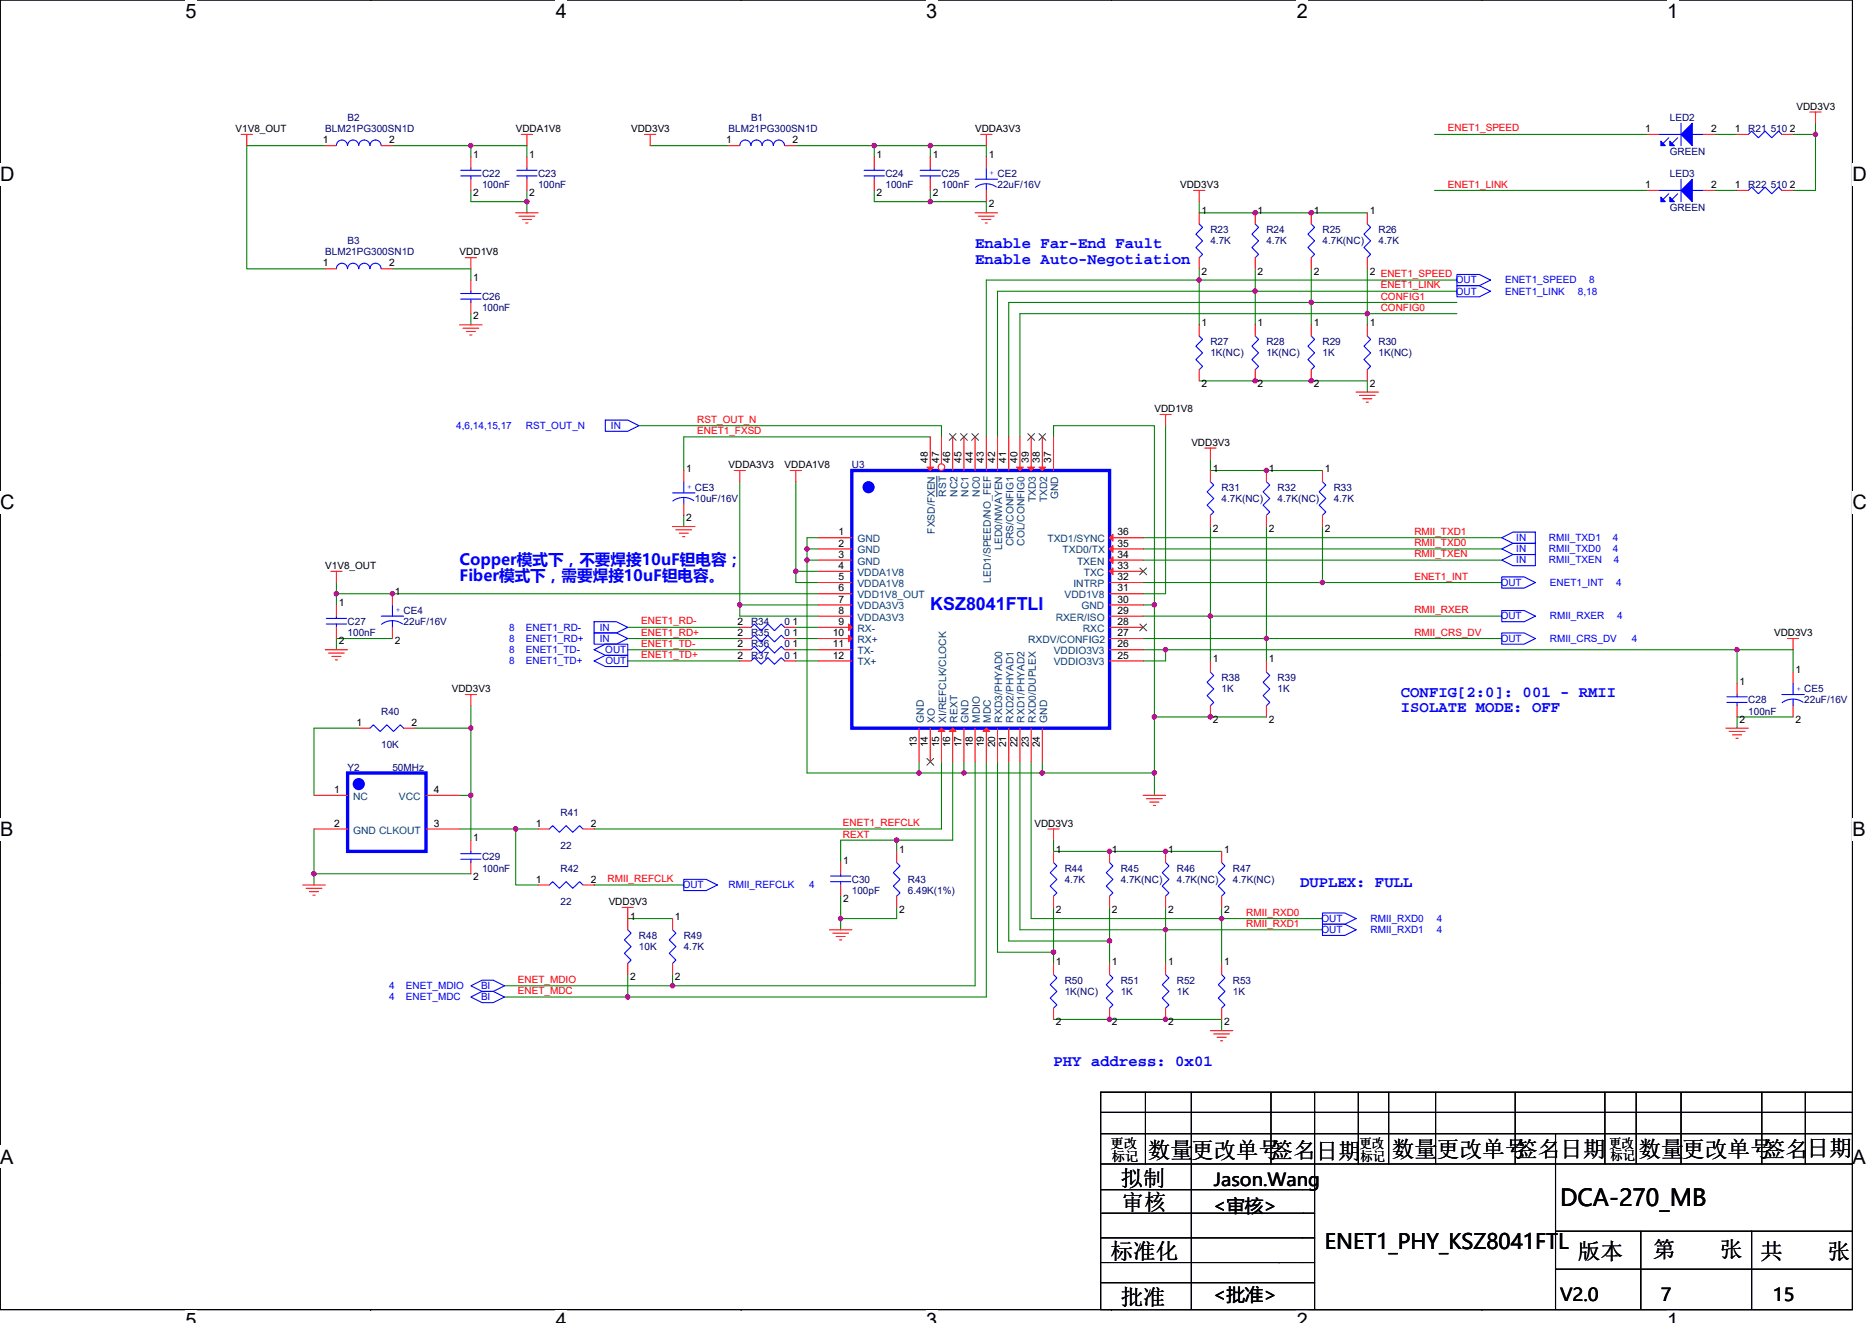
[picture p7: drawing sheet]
<svg xmlns="http://www.w3.org/2000/svg" width="297mm" height="210mm" viewBox="0 0 297 210" stroke-linecap="round" stroke-linejoin="round" font-family="sans-serif">
<path d="M0 0h293.9v207.9h-293.9z" fill="none" stroke="#000" stroke-width=".17"/>
<g fill="#fff">
<path d="M29.4 0h1.8v3.5h-1.8z"/>
<path d="M29.4 207.9h1.8v2h-1.8z"/>
</g>
<path d="M58.8 0h.1M58.8 207.9h.1" fill="none" stroke="#000" stroke-width=".17"/>
<g fill="#fff">
<path d="M88.2 0h1.8v3.5h-1.8z"/>
<path d="M88.2 207.9h1.8v2h-1.8z"/>
</g>
<path d="M117.6 0h.1M117.6 207.9h.1" fill="none" stroke="#000" stroke-width=".17"/>
<g fill="#fff">
<path d="M147 0h1.7v3.5h-1.7z"/>
<path d="M147 207.9h1.7v2h-1.7z"/>
</g>
<path d="M176.4 0h.1M176.4 207.9h.1" fill="none" stroke="#000" stroke-width=".17"/>
<g fill="#fff">
<path d="M205.8 0h1.7v3.5h-1.7z"/>
<path d="M205.8 207.9h1.7v2h-1.7z"/>
</g>
<path d="M235.2 0h.1M235.2 207.9h.1" fill="none" stroke="#000" stroke-width=".17"/>
<g fill="#fff">
<path d="M264.5 0h1.8v3.5h-1.8z"/>
<path d="M264.5 207.9h1.8v2h-1.8z"/>
<path d="M0 26h2.3v3.5h-2.3z"/>
<path d="M293.9 26h2.3v3.5h-2.3z"/>
<path d="M0 77.9h2.3v3.5h-2.3z"/>
<path d="M293.9 77.9h2.3v3.5h-2.3z"/>
</g>
<path d="M0 52h.1M293.9 52h.1" fill="none" stroke="#000" stroke-width=".17"/>
<g fill="#fff">
<path d="M0 129.9h2.1v3.5h-2.1z"/>
<path d="M293.9 129.9h2.1v3.5h-2.1z"/>
</g>
<path d="M0 103.9h.1M293.9 103.9h.1" fill="none" stroke="#000" stroke-width=".17"/>
<g fill="#fff">
<path d="M0 181.9h2.2v3.5h-2.2z"/>
<path d="M293.9 181.9h2.2v3.5h-2.2z"/>
</g>
<g fill="none" stroke="#000" stroke-width=".17">
<path d="M0 155.9h.1M293.9 155.9h.1M174.6 176.6h119.3M174.6 179.9h119.3M174.6 173.4h119.3v34.5h-119.3zM181.8 173.4v11.3M189 173.4v34.5M201.7 173.4v11.3M208.6 173.4v34.5M215.5 173.4v11.3M220.3 173.4v11.3M227.8 173.4v11.3"/>
<path d="M240.4 173.4v11.3M246.8 179.9v28M254.7 173.4v11.3M259.6 173.4v11.3M266.7 173.4v11.3M279.5 173.4v11.3M286.5 173.4v11.3M174.6 184.7h119.3M208.6 192.6h-33.8M208.6 188.8h-34M208.6 196.5h-34M246.8 195.4h47.1"/>
<path d="M260.3 195.4v12.5M277.9 195.4v12.5M174.6 200.4h28.5M208.6 203.6h-34M208.6 200.4h-5.7M246.8 201.4h47.1"/>
</g>
<g fill="none" stroke="#008000" stroke-width=".17">
<path d="M288.1 19.6v1.7M51.6 23.1h-12.4v19.6h12.4M62.3 23.1h12.4M74.7 23.1h8.9v1.8M74.7 23.1v1.8M74.7 30.2v1.8h8.9M83.6 30.2v1.8M83.6 32v1.8M103.2 23.1h12.4M126.3 23.1h12.4M138.7 23.1v1.8M138.7 23.1h8.9"/>
<path d="M138.7 30.2v1.8h8.9M147.6 30.2v1.8M147.6 23.1v1.8M147.6 32h8.9v1.8M147.6 23.1h8.9v1.8M190.3 32v1.8h26.7M227.6 30.2h33.8M227.6 21.3h33.8M272.1 21.3h3.5M272.1 30.2h3.5M284.5 21.3h3.6M288.1 21.3v8.9h-3.6"/>
<path d="M62.3 42.7h12.4v1.7M74.7 49.8v1.8M190.3 44.4h40.9M190.3 44.4h-33.8v24.9M190.3 44.5v7.1M190.3 42.7v1.7M199.2 46.2h-40.9v23.1M199.2 46.2v5.4M199.2 42.7v3.5M199.2 46.2h32M208.1 48h-48v21.3M208.1 48v3.6"/>
<path d="M208.1 42.7v5.3M208.1 48h23.1M217 42.7v7.1M217 49.8h-55.2v19.5M217 49.8v1.8M217 49.8h14.2M101.4 67.6h48v1.7M117.4 76.5v19.5M126.3 76.5v14.2M147.6 69.3h-39.1v5.4M167.2 69.3v-1.7h16v28.4M185 67.6v26.6h-3.6"/>
<path d="M190.3 60.5h26.7v1.7M192.1 72.9v1.8h17.7M53.4 94.2h76.4M53.4 92.5v1.7M53.4 94.2v1.8M99.6 99.6h17.8M108.5 81.8v1.8M117.4 96v1.8h12.4M117.4 96h12.4M126.3 99.6h3.5M126.3 90.7h3.5M126.3 90.7v1.8h3.5"/>
<path d="M128.1 88.9v33.8h17.7M128.1 87.1h1.7M128.1 87.1v1.8h1.7M129.8 85.3h-1.7v1.8M181.4 96h1.8M181.4 97.8h10.7M181.4 92.5h28.4M181.4 85.3h56.9M181.4 87.1h56.9M181.4 88.9h56.9M183.2 96v17.8M192.1 97.8v7.1"/>
<path d="M192.1 97.8h46.2M192.1 83.6v14.2M201 83.6v17.7M209.8 83.6v8.9M209.8 92.5h28.5M56.9 115.6h-7.1v10.6M62.3 101.3h-8.9v1.8M65.8 115.6h8.9M74.7 115.6v10.6M74.7 112v3.6M99.6 101.3h17.8M99.6 103.1h17.8"/>
<path d="M99.6 104.9h17.8M126.3 101.3h3.5M126.3 103.1h3.5M126.3 104.9h3.5M181.4 103.1h3.6M181.4 101.3h19.6M183.2 113.8v8.9M183.2 113.8h17.8M185 103.1h90.6M185 103.1v1.8h-3.6M201 101.3v3.6M201 101.3h37.3"/>
<path d="M275.6 103.1h8.9v3.6M275.6 103.1v5.4M284.5 113.8h-8.9v1.8M49.8 138.7v1.8M49.8 131.6v7.1M49.8 138.7h24.9M72.9 126.2h1.8v7.1M72.9 131.6h8.9M81.8 131.6h3.6M81.8 131.6v8.9h3.6M142.3 133.3h-8.9v3.6M142.3 133.4v1.7"/>
<path d="M145.8 120.9v1.8M145.8 122.7h7.1M149.4 120.9v10.7h-55.1M151.2 120.9v12.4h-8.9M152.9 120.9v1.8M152.9 122.7h12.5M154.7 120.9v35.6h-48M156.5 120.9v37.3h-56.9M158.3 120.9v30.2h8.9M160.1 120.9v28.5h16M161.8 120.9v26.7h23.2M163.6 120.9v24.9h30.2"/>
<path d="M165.4 122.7h17.8M165.4 120.9v1.8M167.2 133.4v1.7h26.6M183.2 122.7v3.5M80 156.5h26.7M80 158.2h19.6M94.3 140.5h14.2M99.6 145.8h7.1M99.6 154.7v3.5M106.7 154.7v1.8M133.4 142.2v3.6M133.4 145.8v1.8"/>
<path d="M142.3 144v1.8h-8.9M167.2 144v7.1M167.2 151.1v1.8M176.1 144v5.4M176.1 149.4v3.5M185 147.6h24.8M185 147.6v5.3M185 144v3.6M193.8 145.8h16M193.8 144v1.8M193.8 145.8v7.1M167.2 161.8h26.6v1.8"/>
</g>
<g fill="#f0f" stroke="#f0f" stroke-width=".17">
<circle cx="193.8" cy="145.8" r=".35"/>
<circle cx="184.9" cy="147.6" r=".35"/>
<circle cx="184.9" cy="161.8" r=".35"/>
<circle cx="176" cy="161.8" r=".35"/>
<circle cx="184.9" cy="135.1" r=".35"/>
<circle cx="176" cy="135.1" r=".35"/>
<circle cx="167.2" cy="151.1" r=".35"/>
<circle cx="176" cy="149.3" r=".35"/>
<circle cx="184.9" cy="103.1" r=".35"/>
<circle cx="200.9" cy="74.7" r=".35"/>
<circle cx="192.1" cy="113.8" r=".35"/>
<circle cx="183.2" cy="122.7" r=".35"/>
<circle cx="192.1" cy="97.8" r=".35"/>
<circle cx="200.9" cy="101.3" r=".35"/>
<circle cx="209.8" cy="92.4" r=".35"/>
<circle cx="288.1" cy="21.3" r=".35"/>
<circle cx="208.1" cy="33.8" r=".35"/>
<circle cx="199.2" cy="33.8" r=".35"/>
<circle cx="208.1" cy="60.4" r=".35"/>
<circle cx="199.2" cy="60.4" r=".35"/>
<circle cx="190.3" cy="44.4" r=".35"/>
<circle cx="199.2" cy="46.2" r=".35"/>
<circle cx="208.1" cy="48" r=".35"/>
<circle cx="216.9" cy="49.8" r=".35"/>
<circle cx="128" cy="87.1" r=".35"/>
<circle cx="128" cy="88.9" r=".35"/>
<circle cx="152.9" cy="122.7" r=".35"/>
<circle cx="145.8" cy="122.7" r=".35"/>
<circle cx="165.4" cy="122.7" r=".35"/>
<circle cx="183.2" cy="113.8" r=".35"/>
<circle cx="183.2" cy="96" r=".35"/>
<circle cx="62.3" cy="94.2" r=".35"/>
<circle cx="53.4" cy="94.2" r=".35"/>
<circle cx="74.7" cy="23.1" r=".35"/>
<circle cx="83.6" cy="32" r=".35"/>
<circle cx="126.3" cy="90.7" r=".35"/>
<circle cx="275.6" cy="103.1" r=".35"/>
<circle cx="147.6" cy="23.1" r=".35"/>
<circle cx="138.7" cy="23.1" r=".35"/>
<circle cx="147.6" cy="32" r=".35"/>
<circle cx="117.4" cy="96" r=".35"/>
<circle cx="49.8" cy="138.7" r=".35"/>
<circle cx="74.7" cy="126.2" r=".35"/>
<circle cx="74.7" cy="115.6" r=".35"/>
<circle cx="81.8" cy="131.6" r=".35"/>
<circle cx="142.3" cy="133.3" r=".35"/>
<circle cx="133.4" cy="145.8" r=".35"/>
<circle cx="99.6" cy="158.2" r=".35"/>
<circle cx="106.7" cy="156.5" r=".35"/>
</g>
<g fill="none" stroke="#f00" stroke-width=".17">
<path d="M287.2 17.8h1.8M288.1 17.8v1.8M38.3 21.3h1.7M39.2 21.3v1.8M51.6 23.1h1.8M60.5 23.1h1.8M74.7 24.9v1.8M74.7 28.4v1.8M81.8 33.8h3.6M82.4 34.3h2.5M82.7 21.3h1.8M82.9 34.8h1.4"/>
<path d="M83.4 35.4h.4M83.6 21.3v1.8M83.6 24.9v1.8M83.6 28.4v1.8M102.3 21.3h1.8M103.2 21.3v1.8M154.7 33.8h3.6M155.3 34.3h2.5M155.6 21.3h1.8M155.8 34.8h1.4M156.3 35.4h.4M156.5 21.3v1.8"/>
<path d="M156.5 24.9v1.8M156.5 30.2v1.8M189.4 30.2h1.8M190.3 30.2v1.8M199.2 33.8v1.8M208.1 33.8v1.8M261.4 21.3h1.8M270.3 21.3h1.8M275.6 30.2h1.8M282.7 30.2h1.8M51.6 42.7h1.8M60.5 42.7h1.8"/>
<path d="M72.9 51.6h3.6M73.5 52.1h2.5M73.8 40.9h1.8M74 52.6h1.4M74.5 53.2h.4M74.7 40.9v1.8M199.2 40.9v1.8M199.2 51.6v1.7M199.2 58.7v1.8M208.1 40.9v1.8M208.1 51.6v1.7M208.1 58.7v1.8"/>
<path d="M116.5 74.7h1.8M117.4 74.7v1.8M125.4 74.7h1.8M126.3 74.7v1.8M147.6 69.3v5.4M184.1 65.8h1.7M185 65.8v1.8M191.2 71.1h1.8M192.1 71.1v1.8M192.1 74.7v1.8M201 74.7v1.8M215.2 62.2h3.5"/>
<path d="M215.7 62.8h2.5M216.2 63.3h1.5M216.8 63.8h.3M52.5 90.7h1.8M53.4 90.7v1.8M62.3 94.2v1.8M62.3 99.6v1.7M106.7 83.6h3.6M107.2 84.1h2.5M107.8 84.6h1.4M108.3 85.2h.4M129.8 85.3h5.4"/>
<path d="M129.8 87.1h5.4M129.8 88.9h5.4M129.8 90.7h5.4M129.8 92.5h5.4M129.8 94.2h5.4M129.8 96h5.4M129.8 97.8h5.4M129.8 99.6h5.4M176.1 85.3h5.3M176.1 87.1h5.3M176.1 88.9h5.3M176.1 90.7h5.3"/>
<path d="M176.1 92.5h5.3M176.1 94.2h5.3M176.1 96h5.3M176.1 97.8h5.3M176.1 99.6h5.3M192.1 81.8v1.8M201 81.8v1.8M51.6 103.1h3.6M52.1 103.7h2.5M52.7 104.2h1.4M53.2 104.7h.3M56.9 115.6h1.8"/>
<path d="M64 115.6h1.8M73.8 110.2h1.8M74.7 110.2v1.8M117.4 104.9h1.8M117.4 103.1h1.8M117.4 101.3h1.8M124.5 104.9h1.8M124.5 103.1h1.8M124.5 101.3h1.8M129.8 101.3h5.4M129.8 103.1h5.4M129.8 104.9h5.4"/>
<path d="M145.8 115.6v5.3M147.6 115.6v5.3M149.4 115.6v5.3M151.2 115.6v5.3M152.9 115.6v5.3M154.7 115.6v5.3M156.5 115.6v5.3M158.3 115.6v5.3M160.1 115.6v5.3M161.8 115.6v5.3M163.6 115.6v5.3M165.4 115.6v5.3"/>
<path d="M176.1 101.3h5.3M176.1 103.1h5.3M176.1 104.9h5.3M273.9 115.6h3.5M274.4 116.1h2.5M274.9 116.6h1.4M275.5 117.2h.3M283.6 101.3h1.8M284.5 101.3v1.8M49.8 126.2h5.4M49.8 131.6h5.4M67.6 131.6h5.3"/>
<path d="M67.6 126.2h5.3M74.7 133.4v1.7M74.7 136.9v1.8M85.4 131.6h1.8M92.5 131.6h1.8M166.3 131.6h1.8M167.2 131.6v1.7M181.4 126.2h3.6M181.9 126.8h2.5M182.5 127.3h1.4M183 127.8h.3M193.8 135.1v1.8"/>
<path d="M48 140.5h3.6M48.6 141h2.5M49.1 141.5h1.4M49.7 142.1h.3M85.4 140.5h1.8M92.5 140.5h1.8M98.7 144h1.8M99.6 144v1.8M131.6 147.6h3.6M132.1 148.1h2.5M132.7 148.6h1.4M133.2 149.2h.4"/>
<path d="M167.2 152.9v1.8M185 152.9v1.8M193.8 142.2v1.8M193.8 152.9v1.8M167.2 160v1.8M185 160v1.8M192.1 163.6h3.5M192.6 164.1h2.5M193.1 164.6h1.5M193.7 165.2h.3M193.8 160v1.8"/>
</g>
<g fill="none" stroke="#00f" stroke-width=".17">
<path d="M266.7 19.6v3.5M60.5 23.1a.89 .89 0 0 0-.9-.9 .89 .89 0 0 0-.9 .9 .89 .89 0 0 0-.9-.9 .89 .89 0 0 0-.9 .9 .89 .89 0 0 0-.9-.9 .89 .89 0 0 0-.9 .9 .88 .88 0 0 0-.8-.9 .88 .88 0 0 0-.9 .9M73.1 27.9h3.2M73.1 27h3.2M74.7 26.7v.3M74.7 27.9v.5M82 27.9h3.2M82 27h3.2M83.6 26.7v.3M83.6 27.9v.5M154.7 28.4h3.6M156.5 29.2v1"/>
<path d="M156.5 26.7v1.7M158.1 29.7a2.83 2.83 0 0 0-3.3 0M199.2 35.6l.5 .5-1.1 1.1 1.1 1-1.1 1.1 1.1 1.1-.5 .5M208.1 35.6l.5 .5-1.1 1.1 1.1 1-1.1 1.1 1.1 1.1-.5 .5M263.2 21.3h3.5M264.8 21.9l-.9 .9M266.2 21.9l-.9 .9M268.5 21.3h1.8M277.4 30.2l.5-.5 1.1 1.1 1.1-1.1 1 1.1 1.1-1.1 .5 .5M60.5 42.7a.89 .89 0 0 0-.9-.9 .89 .89 0 0 0-.9 .9 .89 .89 0 0 0-.9-.9 .89 .89 0 0 0-.9 .9 .89 .89 0 0 0-.9-.9 .89 .89 0 0 0-.9 .9 .88 .88 0 0 0-.8-.9 .88 .88 0 0 0-.9 .9M199.2 53.3l.5 .6-1.1 1 1.1 1.1-1.1 1.1 1.1 1-.5 .6M208.1 53.3l.5 .6-1.1 1 1.1 1.1-1.1 1.1 1.1 1-.5 .6"/>
<path d="M231.2 43.6h3.5l1.8 .8-1.8 .9h-3.5zM231.2 45.3h3.5l1.8 .9-1.8 .9h-3.5zM96.1 66.7h3.5l1.8 .9-1.8 .9h-3.5zM192.1 76.5l.5 .5-1.1 1.1 1.1 1-1.1 1.1 1.1 1.1-.5 .5M201 76.5l.5 .5-1.1 1.1 1.1 1-1.1 1.1 1.1 1.1-.5 .5M60.5 97.8h3.5M62.3 98.5v1.1M62.3 96v1.8M63.9 99a2.83 2.83 0 0 0-3.4 .1M94.3 98.7h3.5l1.8 .9-1.8 .9h-3.5zM238.3 96.9h3.5l1.8 .9-1.8 .9h-3.5zM238.3 91.6h3.5l1.8 .9-1.8 .8h-3.5z"/>
<path d="M238.3 87.1l1.8-.9h3.5v1.8h-3.5zM238.3 85.3l1.8-.8h3.5v1.7h-3.5zM238.3 88.9l1.8-.9h3.5v1.8h-3.5zM58.7 115.6l.5-.6 1.1 1.1 1.1-1.1 1 1.1 1.1-1.1 .5 .6M94.3 100.5h3.5l1.8 .8-1.8 .9h-3.5zM94.3 103.1l1.8-.9h3.5v1.8h-3.5zM94.3 104.9l1.8-.9h3.5v1.8h-3.5zM119.2 104.9l.5-.5 1.1 1 1-1 1.1 1 1.1-1 .5 .5M119.2 103.1l.5-.5 1.1 1.1 1-1.1 1.1 1.1 1.1-1.1 .5 .5M119.2 101.3l.5-.5 1.1 1.1 1-1.1 1.1 1.1 1.1-1.1 .5 .5M238.3 100.5h3.5l1.8 .8-1.8 .9h-3.5zM73.1 136.4h3.2"/>
<path d="M73.1 135.5h3.2M74.7 135.1v.4M74.7 136.4v.5M87.2 131.6l.5-.6 1.1 1.1 1-1.1 1.1 1.1 1.1-1.1 .5 .6M108.5 139.6h3.6l1.7 .9-1.7 .9h-3.6zM193.8 136.9l.6 .5-1.1 1.1 1.1 1.1-1.1 1 1.1 1.1-.6 .5M74.7 156.5l1.8-.9h1.8l1.7 .9-1.7 .9h-1.8zM74.7 158.2l1.8-.8h1.8l1.7 .8-1.7 .9h-1.8zM87.2 140.5l.5-.6 1.1 1.1 1-1.1 1.1 1.1 1.1-1.1 .5 .6M167.2 154.7l.5 .5-1.1 1.1 1.1 1.1-1.1 1 1.1 1.1-.5 .5M185 154.7l.5 .5-1.1 1.1 1.1 1.1-1.1 1 1.1 1.1-.5 .5M193.8 154.7l.6 .5-1.1 1.1 1.1 1.1-1.1 1 1.1 1.1-.6 .5"/>
<path d="M209.8 144.9h3.6l1.8 .9-1.8 .9h-3.6zM209.8 146.7h3.6l1.8 .9-1.8 .9h-3.6z"/>
</g>
<path d="M135.2 74.7h40.9v40.9h-40.9zM55.2 122.7h12.4v12.4h-12.4z" fill="none" stroke="#00f" stroke-width=".53"/>
<g fill="#00f" stroke="#00f" stroke-width=".17">
<path d="M268.5 19.6v3.5l-1.8-1.8z" fill-rule="evenodd"/>
<path d="M265 22.4l.7 .7h-.7z" fill-rule="evenodd"/>
<path d="M263.5 22.4l.7 .7h-.7z" fill-rule="evenodd"/>
<circle cx="56.9" cy="124.4" r=".88"/>
<circle cx="137.8" cy="77.3" r=".88"/>
</g>
<g fill="#f00" stroke="#f00" stroke-width=".17">
<path d="M134.6 99l.6 .6-.6 .5z"/>
<path d="M134.6 100.8l.6 .5-.6 .6z"/>
<path d="M148.9 116.1l.5-.5 .5 .5z"/>
<path d="M150.6 116.1l.6-.5 .5 .5z"/>
<path d="M156 116.1l.5-.5 .5 .5z"/>
<path d="M176.1 85.3l.5-.5v1.1z"/>
<path d="M176.1 87.1l.5-.5v1.1z"/>
<path d="M176.1 88.9l.5-.5v1z"/>
<path d="M176.1 90.7l.5-.6v1.1z"/>
<path d="M147.1 74.1h1l-.5 .6z"/>
</g>
<path d="M180.9 90.1l1 1.1M180.9 99l1 1.1M181.9 90.1l-1.1 1.1M181.9 99l-1.1 1.1M147.1 120.4l1.1 1.1M148.1 120.4l-1 1.1" fill="none" stroke="#804000" stroke-width=".16"/>
<circle cx="149.4" cy="74.1" r=".52" fill="#fff" stroke="#f00" stroke-width=".17"/>
<g fill="none" stroke="#f00" stroke-width=".17">
<path d="M115.6 23.1h1.8M124.5 23.1h1.8M138.7 24.9v1.8M138.7 28.4v1.8M147.6 24.9v1.8M147.6 28.4v1.8M190.3 33.8v1.8M217 33.8v1.8M261.4 30.2h1.8M270.3 30.2h1.8M275.6 21.3h1.8M282.7 21.3h1.8"/>
<path d="M74.7 44.4v1.8M74.7 48v1.8M190.3 40.9v1.8M190.3 51.6v1.7M190.3 58.7v1.8M217 51.6v1.7M217 58.7v1.8M217 40.9v1.8M108.5 74.7v1.8M149.4 69.3v4.3M151.2 69.3v5.4M152.9 69.3v5.4"/>
<path d="M154.7 69.3v5.4M156.5 69.3v5.4M158.3 69.3v5.4M160.1 69.3v5.4M161.8 69.3v5.4M163.6 69.3v5.4M165.4 69.3v5.4M167.2 69.3v5.4M209.8 74.7v1.8M53.4 96v1.8M53.4 99.6v1.7M108.5 80v1.8"/>
<path d="M117.4 99.6h1.8M124.5 99.6h1.8M209.8 81.8v1.8M192.1 104.9v1.8M192.1 112v1.8M201 104.9v1.8M201 112v1.8M275.6 108.5v1.7M275.6 112v1.8M284.5 106.7v1.8M284.5 112v1.8M133.4 136.9v1.8"/>
<path d="M142.3 135.1v1.8M167.2 135.1v1.8M176.1 135.1v1.8M185 135.1v1.8M99.6 145.8v1.8M99.6 152.9v1.8M106.7 145.8v1.8M106.7 152.9v1.8M133.4 140.5v1.7M142.3 142.2v1.8M167.2 142.2v1.8M176.1 142.2v1.8"/>
<path d="M176.1 152.9v1.8M185 142.2v1.8M176.1 160v1.8"/>
</g>
<path d="M148.7 75.6v3.2" fill="none" stroke="#004080" stroke-width=".16"/>
<path d="M150.6 68.8l1.1 1.1M151.7 68.8l-1.1 1.1M152.4 68.8l1.1 1.1M153.5 68.8l-1.1 1.1M154.2 68.8l1.1 1.1M155.3 68.8l-1.1 1.1M163.1 68.8l1.1 1.1M164.1 68.8l-1 1.1M164.9 68.8l1 1.1M165.9 68.8l-1.1 1.1" fill="none" stroke="#804000" stroke-width=".16"/>
<g fill="#f00" stroke="#f00" stroke-width=".17">
<path d="M161.3 74.1h1.1l-.6 .6z"/>
<path d="M163.1 74.1h1l-.5 .6z"/>
<path d="M164.9 74.1h1l-.5 .6z"/>
</g>
<g fill="none" stroke="#00f" stroke-width=".17">
<path d="M119.1 23.1a.88 .88 0 0 0-.8-.9 .88 .88 0 0 0-.9 .9M120.9 23.1a.88 .88 0 0 0-.9-.9 .88 .88 0 0 0-.8 .9M122.7 23.1a.88 .88 0 0 0-.9-.9 .88 .88 0 0 0-.9 .9M124.5 23.1a.88 .88 0 0 0-.9-.9 .88 .88 0 0 0-.9 .9M137.1 27.9h3.2M137.1 27h3.2M138.7 26.7v.3M138.7 27.9v.5M146 27.9h3.2M146 27h3.2M147.6 26.7v.3M147.6 27.9v.5"/>
<path d="M190.3 35.6l.5 .5-1 1.1 1 1-1 1.1 1 1.1-.5 .5M217 35.6l.5 .5-1.1 1.1 1.1 1-1.1 1.1 1.1 1.1-.5 .5M263.2 30.2h3.5M264.8 30.8l-.9 .8M266.2 30.8l-.9 .8M266.7 28.4v3.6M268.5 30.2h1.8M277.4 21.3l.5-.5 1.1 1.1 1.1-1.1 1 1.1 1.1-1.1 .5 .5M73.1 47.5h3.2M73.1 46.6h3.2M74.7 46.2v.4M74.7 47.5v.5"/>
<path d="M190.3 53.3l.5 .6-1 1 1 1.1-1 1.1 1 1-.5 .6M217 53.3l.5 .6-1.1 1 1.1 1.1-1.1 1.1 1.1 1-.5 .6M106.7 78.2h3.6M108.5 79v1M108.5 76.5v1.7M110.1 79.5a2.83 2.83 0 0 0-3.3 0M209.8 76.5l.6 .5-1.1 1.1 1.1 1-1.1 1.1 1.1 1.1-.6 .5M51.8 99h3.2M51.8 98.1h3.2M53.4 97.8v.3M53.4 99v.6M119.2 99.6l.5-.6 1.1 1.1 1-1.1 1.1 1.1 1.1-1.1 .5 .6"/>
<path d="M192.1 106.7l.5 .5-1.1 1.1 1.1 1-1.1 1.1 1.1 1.1-.5 .5M201 106.7l.5 .5-1.1 1.1 1.1 1-1.1 1.1 1.1 1.1-.5 .5M274 111.5h3.2M274 110.6h3.2M275.6 110.2v.4M275.6 111.5v.5M282.7 110.2h3.6M284.5 111v1M284.5 108.5v1.7M286.1 111.5a2.83 2.83 0 0 0-3.3 0M131.8 139.9h3.2M131.8 139h3.2"/>
<path d="M133.4 138.7v.3M133.4 139.9v.6M142.3 136.9l.5 .5-1.1 1.1 1.1 1.1-1.1 1 1.1 1.1-.5 .5M167.2 136.9l.5 .5-1.1 1.1 1.1 1.1-1.1 1 1.1 1.1-.5 .5M176.1 136.9l.5 .5-1.1 1.1 1.1 1.1-1.1 1 1.1 1.1-.5 .5M185 136.9l.5 .5-1.1 1.1 1.1 1.1-1.1 1 1.1 1.1-.5 .5M99.6 147.6l.5 .5-1 1.1 1 1-1 1.1 1 1.1-.5 .5M106.7 147.6l.5 .5-1 1.1 1 1-1 1.1 1 1.1-.5 .5M176.1 154.7l.5 .5-1.1 1.1 1.1 1.1-1.1 1 1.1 1.1-.5 .5"/>
</g>
<g fill="#00f" stroke="#00f" stroke-width=".17">
<path d="M266.7 30.2l1.8-1.8v3.6z" fill-rule="evenodd"/>
<path d="M265 31.3l.7 .7h-.7z" fill-rule="evenodd"/>
<path d="M263.5 31.3l.7 .7h-.7z" fill-rule="evenodd"/>
</g>
<g fill="#f0f" stroke="#f0f" stroke-width=".17">
<circle cx="193.8" cy="145.8" r=".35"/>
<circle cx="184.9" cy="147.6" r=".35"/>
<circle cx="184.9" cy="161.8" r=".35"/>
<circle cx="176" cy="161.8" r=".35"/>
<circle cx="184.9" cy="135.1" r=".35"/>
<circle cx="176" cy="135.1" r=".35"/>
<circle cx="167.2" cy="151.1" r=".35"/>
<circle cx="176" cy="149.3" r=".35"/>
<circle cx="184.9" cy="103.1" r=".35"/>
<circle cx="200.9" cy="74.7" r=".35"/>
<circle cx="192.1" cy="113.8" r=".35"/>
<circle cx="183.2" cy="122.7" r=".35"/>
<circle cx="192.1" cy="97.8" r=".35"/>
<circle cx="200.9" cy="101.3" r=".35"/>
<circle cx="209.8" cy="92.4" r=".35"/>
<circle cx="288.1" cy="21.3" r=".35"/>
<circle cx="208.1" cy="33.8" r=".35"/>
<circle cx="199.2" cy="33.8" r=".35"/>
<circle cx="208.1" cy="60.4" r=".35"/>
<circle cx="199.2" cy="60.4" r=".35"/>
<circle cx="190.3" cy="44.4" r=".35"/>
<circle cx="199.2" cy="46.2" r=".35"/>
<circle cx="208.1" cy="48" r=".35"/>
<circle cx="216.9" cy="49.8" r=".35"/>
<circle cx="128" cy="87.1" r=".35"/>
<circle cx="128" cy="88.9" r=".35"/>
<circle cx="152.9" cy="122.7" r=".35"/>
<circle cx="145.8" cy="122.7" r=".35"/>
<circle cx="165.4" cy="122.7" r=".35"/>
<circle cx="183.2" cy="113.8" r=".35"/>
<circle cx="183.2" cy="96" r=".35"/>
<circle cx="62.3" cy="94.2" r=".35"/>
<circle cx="53.4" cy="94.2" r=".35"/>
<circle cx="74.7" cy="23.1" r=".35"/>
<circle cx="83.6" cy="32" r=".35"/>
<circle cx="126.3" cy="90.7" r=".35"/>
<circle cx="275.6" cy="103.1" r=".35"/>
<circle cx="147.6" cy="23.1" r=".35"/>
<circle cx="138.7" cy="23.1" r=".35"/>
<circle cx="147.6" cy="32" r=".35"/>
<circle cx="117.4" cy="96" r=".35"/>
<circle cx="49.8" cy="138.7" r=".35"/>
<circle cx="74.7" cy="126.2" r=".35"/>
<circle cx="74.7" cy="115.6" r=".35"/>
<circle cx="81.8" cy="131.6" r=".35"/>
<circle cx="142.3" cy="133.3" r=".35"/>
<circle cx="133.4" cy="145.8" r=".35"/>
<circle cx="99.6" cy="158.2" r=".35"/>
<circle cx="106.7" cy="156.5" r=".35"/>
</g>
<text font-size="3.7" x="247.5" y="191.5">DCA-270_MB</text>
<g font-size="3.5">
<text x="182.1" y="183.8">数量更改单号签名</text>
<text x="208.8" y="184">日期</text>
<text x="220.9" y="183.6">数量</text>
<text x="228" y="183.6">更改单号</text>
<text x="240.4" y="183.6">签名</text>
<text x="247.5" y="183.6">日期</text>
<text x="260" y="183.6">数量</text>
<text x="266.9" y="183.6">更改单号签名</text>
<text x="286.7" y="183.5">日期</text>
<text x="177.8" y="188.3">拟制</text>
<text x="178" y="192">审核</text>
<text x="176.2" y="199.8">标准化</text>
<text x="250.4" y="199.8">版本</text>
<text x="262.3" y="199.5">第　　张</text>
<text x="279.4" y="199.8">共　　张</text>
<text x="177.8" y="207.1">批准</text>
</g>
<text font-size="3.4" x="210.2" y="198.2">ENET1_PHY_KSZ8041FTL</text>
<g font-size="3.2">
<text x="29.4" y="2.8">5</text>
<text x="88.2" y="2.8">4</text>
<text x="147" y="2.8">3</text>
<text x="205.8" y="2.8">2</text>
<text x="264.5" y="2.8">1</text>
<text x="0" y="28.8">D</text>
<text x="293.9" y="28.8">D</text>
<text x="0" y="80.8">C</text>
<text x="293.9" y="80.8">C</text>
<text x="0" y="132.7">B</text>
<text x="293.9" y="132.7">B</text>
<text x="0" y="184.7">A</text>
<text x="293.9" y="184.7">A</text>
<text x="29.4" y="210.7">5</text>
<text x="88.2" y="210.7">4</text>
<text x="147" y="210.7">3</text>
<text x="205.8" y="210.7">2</text>
<text x="264.5" y="210.7">1</text>
</g>
<text font-size="2.8" fill="#00f" x="147.6" y="96.9">KSZ8041FTLI</text>
<g font-size="2.8">
<text x="192.6" y="188.2">Jason.Wang</text>
<text x="192.4" y="192.3">&lt;审核&gt;</text>
<text x="192.4" y="206.5">&lt;批准&gt;</text>
<text x="247.5" y="206.5">V2.0</text>
<text x="263.5" y="206.5">7</text>
<text x="281.3" y="206.5">15</text>
</g>
<g font-size="2.5" fill="#00f">
<text x="154.7" y="39.4">Enable Far-End Fault</text>
<text x="154.7" y="41.9">Enable Auto-Negotiation</text>
<text x="72.9" y="89.7">Copper模式下，不要焊接10uF钽电容；</text>
<text x="72.9" y="92.2">Fiber模式下，需要焊接10uF钽电容。</text>
<text x="222.3" y="110.6">CONFIG[2:0]: 001 - RMII</text>
<text x="222.3" y="113">ISOLATE MODE: OFF</text>
<text x="206.3" y="140.8">DUPLEX: FULL</text>
<text x="167.2" y="169.2">PHY address: 0x01</text>
</g>
<g font-size="2.1">
<text x="176.2" y="182.2">更改</text>
<text x="176.4" y="184.3">标记</text>
<text x="215.7" y="182.2">更改</text>
<text x="215.9" y="184.3">标记</text>
<text x="255.4" y="182.2">更改</text>
<text x="255.5" y="184.1">标记</text>
</g>
<g font-size="1.6">
<text x="285" y="17.4">VDD3V3</text>
<text x="37.4" y="21">V1V8_OUT</text>
<text x="51.2" y="22.7">1</text>
<text x="61.7" y="22.7">2</text>
<text x="81.8" y="21">VDDA1V8</text>
<text x="100.1" y="21">VDD3V3</text>
<text x="115.2" y="22.7">1</text>
<text x="125.7" y="22.7">2</text>
<text x="154.7" y="21">VDDA3V3</text>
<text x="261" y="21">1</text>
<text x="271.5" y="21">2</text>
<text x="275.3" y="21">1</text>
<text x="284" y="21">2</text>
<text x="75.1" y="25.1">1</text>
<text x="84" y="25.1">1</text>
<text x="139.1" y="25.1">1</text>
<text x="148" y="25.1">1</text>
<text x="156.9" y="25.1">1</text>
<text x="187.3" y="29.9">VDD3V3</text>
<text x="261" y="29.8">1</text>
<text x="271.5" y="29.8">2</text>
<text x="275.3" y="29.8">1</text>
<text x="284" y="29.8">2</text>
<text x="75.1" y="31.1">2</text>
<text x="84" y="31.1">2</text>
<text x="139.1" y="31.1">2</text>
<text x="148" y="31.1">2</text>
<text x="156.9" y="32.9">2</text>
<text x="190.7" y="34">1</text>
<text x="199.6" y="34">1</text>
<text x="208.4" y="34">1</text>
<text x="217.3" y="34">1</text>
<text x="72.9" y="40.5">VDD1V8</text>
<text x="51.2" y="42.3">1</text>
<text x="61.7" y="42.3">2</text>
<text x="75.1" y="44.6">1</text>
<text x="190.7" y="43.6">2</text>
<text x="199.6" y="43.6">2</text>
<text x="208.4" y="43.6">2</text>
<text x="217.3" y="43.6">2</text>
<text x="75.1" y="50.7">2</text>
<text x="190.7" y="51.8">1</text>
<text x="199.6" y="51.8">1</text>
<text x="208.4" y="51.8">1</text>
<text x="217.3" y="51.8">1</text>
<text x="183.2" y="65.4">VDD1V8</text>
<text x="190.7" y="61.4">2</text>
<text x="199.6" y="61.4">2</text>
<text x="208.4" y="61.4">2</text>
<text x="217.3" y="61.4">2</text>
<text x="189" y="70.8">VDD3V3</text>
<text x="108.9" y="74.9">1</text>
<text x="115.6" y="74.3">VDDA3V3</text>
<text x="124.5" y="74.3">VDDA1V8</text>
<text x="147.2" y="73.4" transform="rotate(-90 147.2 73.4)">48</text>
<text x="149" y="73.4" transform="rotate(-90 149 73.4)">47</text>
<text x="150.8" y="73.4" transform="rotate(-90 150.8 73.4)">46</text>
<text x="152.6" y="73.4" transform="rotate(-90 152.6 73.4)">45</text>
<text x="154.3" y="73.4" transform="rotate(-90 154.3 73.4)">44</text>
<text x="156.1" y="73.4" transform="rotate(-90 156.1 73.4)">43</text>
<text x="157.9" y="73.4" transform="rotate(-90 157.9 73.4)">42</text>
<text x="159.7" y="73.4" transform="rotate(-90 159.7 73.4)">41</text>
<text x="161.5" y="73.4" transform="rotate(-90 161.5 73.4)">40</text>
<text x="163.2" y="73.4" transform="rotate(-90 163.2 73.4)">39</text>
<text x="165" y="73.4" transform="rotate(-90 165 73.4)">38</text>
<text x="166.8" y="73.4" transform="rotate(-90 166.8 73.4)">37</text>
<text x="192.4" y="74.9">1</text>
<text x="201.3" y="74.9">1</text>
<text x="210.2" y="74.9">1</text>
<text x="108.9" y="82.7">2</text>
<text x="133" y="85">1</text>
<text x="133" y="86.7">2</text>
<text x="133" y="88.5">3</text>
<text x="177.3" y="85">36</text>
<text x="177.3" y="88.5">34</text>
<text x="177.3" y="86.7">35</text>
<text x="192.4" y="84.5">2</text>
<text x="201.3" y="84.5">2</text>
<text x="210.2" y="84.5">2</text>
<text x="51.6" y="90.3">V1V8_OUT</text>
<text x="62.6" y="94.4">1</text>
<text x="133" y="90.3">4</text>
<text x="133" y="92.1">5</text>
<text x="133" y="93.9">6</text>
<text x="133" y="95.6">7</text>
<text x="177.3" y="90.3">33</text>
<text x="177.3" y="95.6">30</text>
<text x="177.3" y="92.1">32</text>
<text x="177.3" y="93.9">31</text>
<text x="53.8" y="96.2">1</text>
<text x="117" y="101">2</text>
<text x="117" y="99.2">2</text>
<text x="125.7" y="101">1</text>
<text x="125.7" y="99.2">1</text>
<text x="132.1" y="101">10</text>
<text x="133" y="97.4">8</text>
<text x="133" y="99.2">9</text>
<text x="177.3" y="99.2">28</text>
<text x="177.3" y="101">27</text>
<text x="177.3" y="97.4">29</text>
<text x="281.5" y="101">VDD3V3</text>
<text x="53.8" y="102.3">2</text>
<text x="62.6" y="102.3">2</text>
<text x="117" y="104.5">2</text>
<text x="117" y="102.7">2</text>
<text x="125.7" y="104.5">1</text>
<text x="125.7" y="102.7">1</text>
<text x="132.1" y="102.7">11</text>
<text x="132.1" y="104.5">12</text>
<text x="177.3" y="102.7">26</text>
<text x="177.3" y="104.5">25</text>
<text x="192.4" y="105.1">1</text>
<text x="201.3" y="105.1">1</text>
<text x="284.9" y="106.9">1</text>
<text x="71.7" y="109.9">VDD3V3</text>
<text x="276" y="108.6">1</text>
<text x="56.6" y="115.2">1</text>
<text x="65.3" y="115.2">2</text>
<text x="145.5" y="118.6" transform="rotate(-90 145.5 118.6)">13</text>
<text x="147.2" y="118.6" transform="rotate(-90 147.2 118.6)">14</text>
<text x="149" y="118.6" transform="rotate(-90 149 118.6)">15</text>
<text x="150.8" y="118.6" transform="rotate(-90 150.8 118.6)">16</text>
<text x="152.6" y="118.6" transform="rotate(-90 152.6 118.6)">17</text>
<text x="154.3" y="118.6" transform="rotate(-90 154.3 118.6)">18</text>
<text x="156.1" y="118.6" transform="rotate(-90 156.1 118.6)">19</text>
<text x="157.9" y="118.6" transform="rotate(-90 157.9 118.6)">20</text>
<text x="159.7" y="118.6" transform="rotate(-90 159.7 118.6)">21</text>
<text x="161.5" y="118.6" transform="rotate(-90 161.5 118.6)">22</text>
<text x="163.2" y="118.6" transform="rotate(-90 163.2 118.6)">23</text>
<text x="165" y="118.6" transform="rotate(-90 165 118.6)">24</text>
<text x="192.4" y="114.7">2</text>
<text x="201.3" y="114.7">2</text>
<text x="276" y="114.7">2</text>
<text x="284.9" y="114.7">2</text>
<text x="53" y="125.9">1</text>
<text x="68.9" y="125.9">4</text>
<text x="53" y="131.2">2</text>
<text x="68.9" y="131.2">3</text>
<text x="85" y="131.2">1</text>
<text x="93.7" y="131.2">2</text>
<text x="164.1" y="131.2">VDD3V3</text>
<text x="75.1" y="133.5">1</text>
<text x="133.8" y="137.1">1</text>
<text x="142.7" y="135.3">1</text>
<text x="167.6" y="135.3">1</text>
<text x="176.4" y="135.3">1</text>
<text x="185.3" y="135.3">1</text>
<text x="194.2" y="135.3">1</text>
<text x="75.1" y="139.6">2</text>
<text x="85" y="140.1">1</text>
<text x="93.7" y="140.1">2</text>
<text x="96.6" y="143.7">VDD3V3</text>
<text x="133.8" y="143.2">2</text>
<text x="100" y="146">1</text>
<text x="107.1" y="146">1</text>
<text x="142.7" y="144.9">2</text>
<text x="167.6" y="144.9">2</text>
<text x="176.4" y="144.9">2</text>
<text x="185.3" y="144.9">2</text>
<text x="194.2" y="144.9">2</text>
<text x="100" y="155.6">2</text>
<text x="107.1" y="155.6">2</text>
<text x="167.6" y="153.1">1</text>
<text x="176.4" y="153.1">1</text>
<text x="185.3" y="153.1">1</text>
<text x="194.2" y="153.1">1</text>
<text x="167.6" y="162.7">2</text>
<text x="176.4" y="162.7">2</text>
<text x="185.3" y="162.7">2</text>
<text x="194.2" y="162.7">2</text>
</g>
<g font-size="1.6" fill="#000080">
<text x="51.6" y="21">BLM21PG300SN1D</text>
<text x="55.2" y="19.2">B2</text>
<text x="115.6" y="21">BLM21PG300SN1D</text>
<text x="119.2" y="19.2">B1</text>
<text x="265" y="19.2">LED2</text>
<text x="277.4" y="21">R21 510</text>
<text x="76.5" y="28.1">C22</text>
<text x="76.5" y="29.9">100nF</text>
<text x="85.4" y="28.1">C23</text>
<text x="85.4" y="29.9">100nF</text>
<text x="140.5" y="28.1">C24</text>
<text x="140.5" y="29.9">100nF</text>
<text x="149.4" y="28.1">C25</text>
<text x="149.4" y="29.9">100nF</text>
<text x="158.3" y="28.1">CE2</text>
<text x="158.3" y="29.9">22uF/16V</text>
<text x="265" y="24.5">GREEN</text>
<text x="265" y="28.1">LED3</text>
<text x="277.4" y="29.9">R22 510</text>
<text x="265" y="33.4">GREEN</text>
<text x="51.6" y="40.5">BLM21PG300SN1D</text>
<text x="55.2" y="38.8">B3</text>
<text x="192.1" y="37">R23</text>
<text x="192.1" y="38.8">4.7K</text>
<text x="201" y="37">R24</text>
<text x="201" y="38.8">4.7K</text>
<text x="209.8" y="37">R25</text>
<text x="209.8" y="38.8">4.7K(NC)</text>
<text x="218.7" y="37">R26</text>
<text x="218.7" y="38.8">4.7K</text>
<text x="76.5" y="47.6">C26</text>
<text x="76.5" y="49.4">100nF</text>
<text x="192.1" y="54.8">R27</text>
<text x="192.1" y="56.5">1K(NC)</text>
<text x="201" y="54.8">R28</text>
<text x="201" y="56.5">1K(NC)</text>
<text x="209.8" y="54.8">R29</text>
<text x="209.8" y="56.5">1K</text>
<text x="218.7" y="54.8">R30</text>
<text x="218.7" y="56.5">1K(NC)</text>
<text x="110.3" y="77.9">CE3</text>
<text x="135.2" y="74.3">U3</text>
<text x="193.8" y="77.9">R31</text>
<text x="202.7" y="77.9">R32</text>
<text x="211.6" y="77.9">R33</text>
<text x="110.3" y="79.7">10uF/16V</text>
<text x="193.8" y="79.7">4.7K(NC)</text>
<text x="202.7" y="79.7">4.7K(NC)</text>
<text x="211.6" y="79.7">4.7K</text>
<text x="55.2" y="99.2">C27</text>
<text x="55.2" y="101">100nF</text>
<text x="64" y="97.4">CE4</text>
<text x="64" y="99.2">22uF/16V</text>
<text x="119.2" y="101">R35</text>
<text x="119.2" y="99.2">R34</text>
<text x="124.5" y="101">0</text>
<text x="124.5" y="99.2">0</text>
<text x="119.2" y="104.5">R37</text>
<text x="119.2" y="102.8">R36</text>
<text x="124.5" y="104.5">0</text>
<text x="124.5" y="102.8">0</text>
<text x="60.5" y="113.4">R40</text>
<text x="193.8" y="108.1">R38</text>
<text x="193.8" y="109.9">1K</text>
<text x="202.7" y="108.1">R39</text>
<text x="202.7" y="109.9">1K</text>
<text x="277.4" y="111.7">C28</text>
<text x="277.4" y="113.4">100nF</text>
<text x="286.3" y="109.9">CE5</text>
<text x="286.3" y="111.7">22uF/16V</text>
<text x="60.5" y="118.8">10K</text>
<text x="55.2" y="122.3">Y2</text>
<text x="62.3" y="122.3">50MHz</text>
<text x="88.9" y="129.4">R41</text>
<text x="76.5" y="136.5">C29</text>
<text x="88.9" y="134.8">22</text>
<text x="76.5" y="138.3">100nF</text>
<text x="88.9" y="138.3">R42</text>
<text x="88.9" y="143.7">22</text>
<text x="135.2" y="140.1">C30</text>
<text x="135.2" y="141.9">100pF</text>
<text x="144.1" y="140.1">R43</text>
<text x="144.1" y="141.9">6.49K(1%)</text>
<text x="168.9" y="138.3">R44</text>
<text x="168.9" y="140.1">4.7K</text>
<text x="177.8" y="138.3">R45</text>
<text x="177.8" y="140.1">4.7K(NC)</text>
<text x="186.7" y="138.3">R46</text>
<text x="186.7" y="140.1">4.7K(NC)</text>
<text x="195.6" y="138.3">R47</text>
<text x="195.6" y="140.1">4.7K(NC)</text>
<text x="101.4" y="149">R48</text>
<text x="108.5" y="149">R49</text>
<text x="101.4" y="150.8">10K</text>
<text x="108.5" y="150.8">4.7K</text>
<text x="168.9" y="156.1">R50</text>
<text x="168.9" y="157.9">1K(NC)</text>
<text x="177.8" y="156.1">R51</text>
<text x="177.8" y="157.9">1K</text>
<text x="186.7" y="156.1">R52</text>
<text x="186.7" y="157.9">1K</text>
<text x="195.6" y="156.1">R53</text>
<text x="195.6" y="157.9">1K</text>
</g>
<g font-size="1.6" fill="#f00">
<text x="229.8" y="20.9">ENET1_SPEED</text>
<text x="229.8" y="29.8">ENET1_LINK</text>
<text x="219.1" y="44">ENET1_SPEED</text>
<text x="219.1" y="45.8">ENET1_LINK</text>
<text x="219.1" y="47.6">CONFIG1</text>
<text x="219.1" y="49.4">CONFIG0</text>
<text x="110.6" y="67.1">RST_OUT_N</text>
<text x="110.6" y="68.9">ENET1_FXSD</text>
<text x="224.4" y="84.9">RMII_TXD1</text>
<text x="224.4" y="86.7">RMII_TXD0</text>
<text x="224.4" y="88.4">RMII_TXEN</text>
<text x="224.4" y="92">ENET1_INT</text>
<text x="101.7" y="99.1">ENET1_RD-</text>
<text x="101.7" y="100.9">ENET1_RD+</text>
<text x="224.4" y="97.3">RMII_RXER</text>
<text x="224.4" y="100.9">RMII_CRS_DV</text>
<text x="101.7" y="102.7">ENET1_TD-</text>
<text x="101.7" y="104.4">ENET1_TD+</text>
<text x="133.7" y="131.1">ENET1_REFCLK</text>
<text x="133.7" y="133">REXT</text>
<text x="96.4" y="140">RMII_REFCLK</text>
<text x="197.8" y="147.1">RMII_RXD1</text>
<text x="197.8" y="145.3">RMII_RXD0</text>
<text x="82.2" y="156">ENET_MDIO</text>
<text x="82.2" y="157.8">ENET_MDC</text>
</g>
<g font-size="1.6" fill="#00f">
<text x="231" y="45">OUT</text>
<text x="231" y="46.8">OUT</text>
<text x="238.8" y="45">ENET1_SPEED</text>
<text x="238.8" y="46.8">ENET1_LINK</text>
<text x="250.4" y="46.8">8,18</text>
<text x="252.2" y="45">8</text>
<text x="72.4" y="68.1">4,6,14,15,17</text>
<text x="83.4" y="68.1">RST_OUT_N</text>
<text x="96.9" y="68.1">IN</text>
<text x="240.6" y="87.7">IN</text>
<text x="240.6" y="85.9">IN</text>
<text x="240.6" y="89.4">IN</text>
<text x="245.8" y="87.7">RMII_TXD0</text>
<text x="245.8" y="85.9">RMII_TXD1</text>
<text x="245.8" y="89.4">RMII_TXEN</text>
<text x="255.9" y="87.7">4</text>
<text x="255.9" y="85.9">4</text>
<text x="256.1" y="89.4">4</text>
<text x="238.1" y="93">OUT</text>
<text x="245.9" y="93">ENET1_INT</text>
<text x="256.4" y="93">4</text>
<text x="80.8" y="100.1">8</text>
<text x="80.8" y="101.9">8</text>
<text x="83.4" y="100.1">ENET1_RD-</text>
<text x="83.4" y="101.9">ENET1_RD+</text>
<text x="95.2" y="100.1">IN</text>
<text x="95.2" y="101.9">IN</text>
<text x="238.1" y="101.9">OUT</text>
<text x="238.1" y="98.3">OUT</text>
<text x="245.9" y="98.3">RMII_RXER</text>
<text x="245.9" y="101.9">RMII_CRS_DV</text>
<text x="256.6" y="98.3">4</text>
<text x="258.9" y="101.9">4</text>
<text x="80.8" y="103.7">8</text>
<text x="80.8" y="105.4">8</text>
<text x="83.4" y="103.7">ENET1_TD-</text>
<text x="83.4" y="105.4">ENET1_TD+</text>
<text x="96.1" y="103.7">OUT</text>
<text x="96.1" y="105.4">OUT</text>
<text x="108.3" y="141">OUT</text>
<text x="115.6" y="141">RMII_REFCLK</text>
<text x="128.4" y="141">4</text>
<text x="209.7" y="146.3">OUT</text>
<text x="209.7" y="148.1">OUT</text>
<text x="217.5" y="146.3">RMII_RXD0</text>
<text x="217.5" y="148.1">RMII_RXD1</text>
<text x="228" y="146.3">4</text>
<text x="228" y="148.1">4</text>
<text x="61.7" y="157">4</text>
<text x="61.7" y="158.8">4</text>
<text x="64.4" y="157">ENET_MDIO</text>
<text x="64.4" y="158.8">ENET_MDC</text>
<text x="76.3" y="157">BI</text>
<text x="76.3" y="158.8">BI</text>
</g>
<g font-size="1.6" fill="#004080">
<text x="150.1" y="78.8" transform="rotate(-90 150.1 78.8)">RST</text>
<text x="151.9" y="78.8" transform="rotate(-90 151.9 78.8)">NC2</text>
<text x="153.7" y="78.8" transform="rotate(-90 153.7 78.8)">NC1</text>
<text x="155.5" y="78.8" transform="rotate(-90 155.5 78.8)">NC0</text>
<text x="164.4" y="79.7" transform="rotate(-90 164.4 79.7)">TXD3</text>
<text x="166.1" y="79.7" transform="rotate(-90 166.1 79.7)">TXD2</text>
<text x="167.9" y="79.2" transform="rotate(-90 167.9 79.2)">GND</text>
<text x="136.1" y="86.1">GND</text>
<text x="136.1" y="87.8">GND</text>
<text x="136.1" y="89.6">GND</text>
<text x="148.4" y="84.7" transform="rotate(-90 148.4 84.7)">FXSD/FXEN</text>
<text x="159" y="87.2" transform="rotate(-90 159 87.2)">LED0/NWAYEN</text>
<text x="160.8" y="86.7" transform="rotate(-90 160.8 86.7)">CRS/CONFIG1</text>
<text x="162.6" y="86.6" transform="rotate(-90 162.6 86.6)">COL/CONFIG0</text>
<text x="166.2" y="86.1">TXD1/SYNC</text>
<text x="168.6" y="87.8">TXD0/TX</text>
<text x="170.9" y="89.6">TXEN</text>
<text x="136.1" y="91.4">VDDA1V8</text>
<text x="136.1" y="93.2">VDDA1V8</text>
<text x="136.1" y="95">VDD1V8_OUT</text>
<text x="157.2" y="92.5" transform="rotate(-90 157.2 92.5)">LED1/SPEED/NO_FEF</text>
<text x="168.9" y="95">VDD1V8</text>
<text x="170.3" y="93.2">INTRP</text>
<text x="172" y="91.4">TXC</text>
<text x="136.1" y="96.7">VDDA3V3</text>
<text x="136.1" y="98.5">VDDA3V3</text>
<text x="136.1" y="100.3">RX-</text>
<text x="167.5" y="98.5">RXER/ISO</text>
<text x="171.6" y="96.7">GND</text>
<text x="171.8" y="100.3">RXC</text>
<text x="136.1" y="102.1">RX+</text>
<text x="136.1" y="103.8">TX-</text>
<text x="136.1" y="105.6">TX+</text>
<text x="163.1" y="102.1">RXDV/CONFIG2</text>
<text x="167.2" y="103.8">VDDIO3V3</text>
<text x="167.2" y="105.6">VDDIO3V3</text>
<text x="146.6" y="114.7" transform="rotate(-90 146.6 114.7)">GND</text>
<text x="148.4" y="114.7" transform="rotate(-90 148.4 114.7)">XO</text>
<text x="150.1" y="114.7" transform="rotate(-90 150.1 114.7)">XI/REFCLK/CLOCK</text>
<text x="151.9" y="114.7" transform="rotate(-90 151.9 114.7)">REXT</text>
<text x="153.7" y="114.7" transform="rotate(-90 153.7 114.7)">GND</text>
<text x="155.5" y="114.7" transform="rotate(-90 155.5 114.7)">MDIO</text>
<text x="157.2" y="114.7" transform="rotate(-90 157.2 114.7)">MDC</text>
<text x="159" y="114.7" transform="rotate(-90 159 114.7)">RXD3/PHYAD0</text>
<text x="160.8" y="114.7" transform="rotate(-90 160.8 114.7)">RXD2/PHYAD1</text>
<text x="162.6" y="114.7" transform="rotate(-90 162.6 114.7)">RXD1/PHYAD2</text>
<text x="164.4" y="114.7" transform="rotate(-90 164.4 114.7)">RXD0/DUPLEX</text>
<text x="166.1" y="114.7" transform="rotate(-90 166.1 114.7)">GND</text>
<text x="56" y="127">NC</text>
<text x="63.3" y="127">VCC</text>
<text x="56" y="132.3">GND CLKOUT</text>
</g>
<g font-size="1.2" fill="#00f">
<text x="157" y="27.8">+</text>
<text x="109" y="77.6">+</text>
<text x="62.8" y="97.2">+</text>
<text x="285" y="109.6">+</text>
</g>
</svg>
